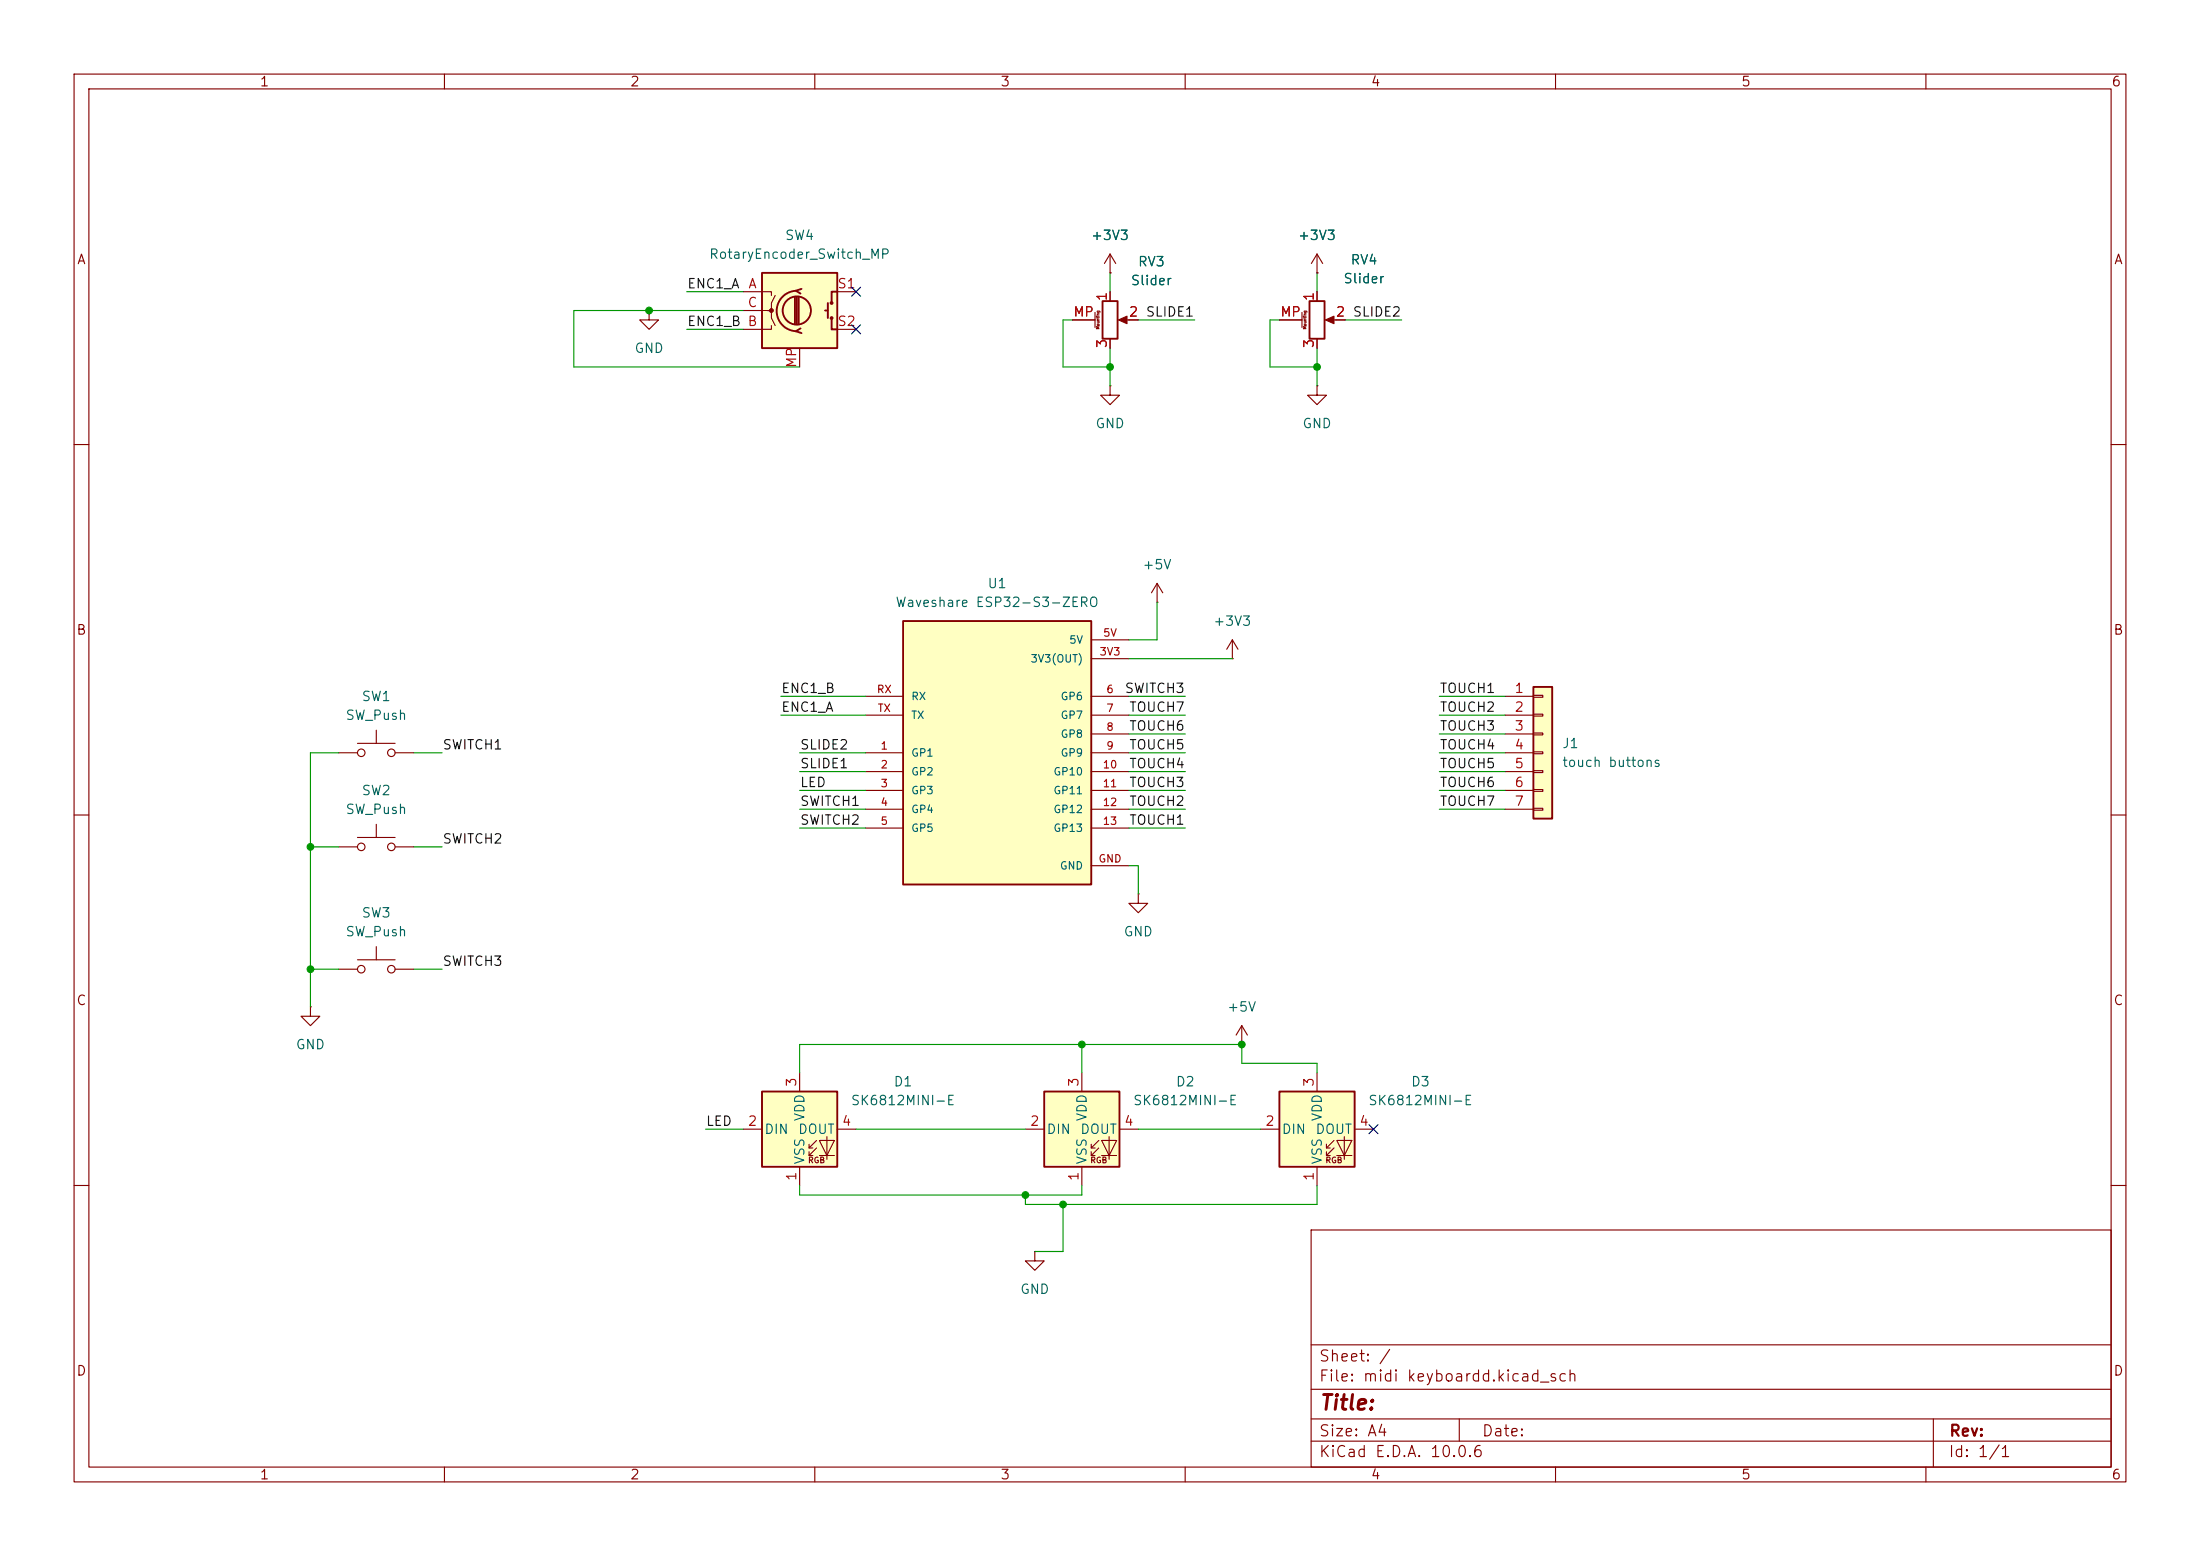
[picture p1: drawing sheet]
<svg xmlns="http://www.w3.org/2000/svg" width="297mm" height="210mm" viewBox="0 0 297 210" stroke-linecap="round" stroke-linejoin="round" font-family="sans-serif">
<g fill="none" stroke="#840000" stroke-width=".15">
<path d="M10 10h277v190h-277zM12 12h273v186h-273zM60 10v2M110 10v2M160 10v2M210 10v2M260 10v2M10 60h2M285 60h2M10 110h2M285 110h2M10 160h2"/>
<path d="M177 166h108v32h-108zM285 160h2M60 198v2M110 198v2M160 198v2M177 194.5h108M177 191.5h108M177 187.5h108M177 181.5h108M197 191.5v3M210 198v2M260 198v2"/>
<path d="M261 191.5v6.5"/>
</g>
<path d="M102.9 147.3h10.1v10.2h-10.1z" fill="#ffffc2"/>
<path d="M100.3 152.4h2.6M107.9 144.8v2.5M107.9 157.5v2.5M109.2 154.9h.5M109.2 156h.5M110.2 153.9l-1 1v-.5M110.2 154.9l-1 1.1v-.6M110.6 153.9h2l-1 2.1zM110.6 156h2M111.6 153.4v3.1M113 152.4h2.6" fill="none" stroke="#840000" stroke-width=".15"/>
<path d="M102.9 147.3h10.1v10.2h-10.1z" fill="none" stroke="#840000" stroke-width=".25"/>
<path d="M121.9 83.8h25.4v35.6h-25.4z" fill="#ffffc2"/>
<path d="M121.9 83.8h25.4v35.6h-25.4z" fill="none" stroke="#840000" stroke-width=".25"/>
<g fill="none" stroke="#840000" stroke-width=".15">
<path d="M149.9 36.8h.1M149.9 34.3l-.8 1.3M149.9 34.3l.7 1.3M149.9 34.3v2.5M149.9 52.1v1.2h1.2l-1.2 1.3-1.3-1.3h1.3M149.9 52.1h.1M177.8 52.1v1.2h1.3l-1.3 1.3-1.3-1.3h1.3M177.8 52.1h.1M116.8 94h5.1M116.8 96.5h5.1M147.3 88.9h5.1M147.3 86.4h5.1"/>
<path d="M147.3 94h5.1M147.3 96.5h5.1M147.3 99.1h5.1M116.8 101.6h5.1M116.8 104.1h5.1M116.8 106.7h5.1M116.8 109.2h5.1M116.8 111.8h5.1M147.3 101.6h5.1M147.3 104.1h5.1M147.3 106.7h5.1M147.3 109.2h5.1"/>
<path d="M147.3 111.8h5.1M147.3 116.8h5.1"/>
</g>
<path d="M141 147.3h10.1v10.2h-10.1z" fill="#ffffc2"/>
<g fill="none" stroke="#840000" stroke-width=".15">
<path d="M177.8 39.4v1.2M172.7 43.2h3.1M175.8 42.2v2M177.8 45.7v1.3M179.3 43.2h2.3M153.7 120.7v1.2h1.2l-1.2 1.3-1.3-1.3h1.3M153.7 120.7h.1M138.4 152.4h2.6M146 144.8v2.5M146 157.5v2.5M147.3 154.9h.5M147.3 156h.5"/>
<path d="M148.3 153.9l-1 1v-.5M148.3 154.9l-1 1.1v-.6M148.7 153.9h2l-1 2.1zM148.7 156h2M149.7 153.4v3.1M151.1 152.4h2.6"/>
</g>
<path d="M176.8 40.6h2v5.1h-2zM141 147.3h10.1v10.2h-10.1z" fill="none" stroke="#840000" stroke-width=".25"/>
<path d="M178.9 43.2l1.2-.5v1z" fill="#840000" stroke="#840000" stroke-width=".15"/>
<path d="M172.7 147.3h10.2v10.2h-10.2z" fill="#ffffc2"/>
<g fill="none" stroke="#840000" stroke-width=".15">
<path d="M149.9 39.4v1.2M177.8 36.8h.1M177.8 34.3v2.5M177.8 34.3l-.8 1.3M177.8 34.3l.8 1.3M144.8 43.2h3M147.8 42.2v2M149.9 45.7v1.3M151.4 43.2h2.3M167.6 138.4l-.7 1.3M167.6 138.4l.8 1.3M167.6 138.4v2.6"/>
<path d="M167.6 141h.1M170.2 152.4h2.5M177.8 144.8v2.5M177.8 157.5v2.5M179.1 154.9h.5M179.1 156h.5M180.1 153.9l-1 1v-.5M180.1 154.9l-1 1.1v-.6M180.5 153.9h2l-1 2.1zM180.5 156h2M181.5 153.4v3.1M182.9 152.4h2.5"/>
<path d="M139.7 168.9v1.3h1.3l-1.3 1.3-1.3-1.3h1.3M139.7 168.9h.1"/>
</g>
<path d="M148.8 40.6h2.1v5.1h-2.1zM172.7 147.3h10.2v10.2h-10.2z" fill="none" stroke="#840000" stroke-width=".25"/>
<path d="M151 43.2l1.1-.5v1z" fill="#840000" stroke="#840000" stroke-width=".15"/>
<path d="M102.9 36.8h10.1v10.2h-10.1z" fill="#ffffc2"/>
<g fill="none" stroke="#840000" stroke-width=".25">
<path d="M102.9 36.8h10.1v10.2h-10.1zM107.6 39.2a2.73 2.73 0 0 0-2.7 2.8 2.73 2.73 0 0 0 2.7 2.7M108.2 39l-.8 .2 .7 .4M113 39.4h-.7v1.5M107.3 40.1v3.6M107.6 40.1v3.6M107.8 40.1v3.6M108.1 44.3l-.7 .4 .8 .3M111.4 41.9h.4M111.8 40.9v2M112.3 42.9v1.6h.7"/>
<circle cx="107.6" cy="41.9" r="1.9"/>
<circle cx="112.3" cy="42.9" r=".13"/>
<circle cx="112.3" cy="40.9" r=".13"/>
</g>
<g fill="none" stroke="#840000" stroke-width=".15">
<path d="M100.3 39.4h3.8v.5M104.6 39.9l-.5 1v1h-.5M113 39.4h2.6M87.6 41.9v1.3h1.3l-1.3 1.3-1.2-1.3h1.2M87.6 41.9h.1M100.3 41.9h3.8v1l.5 1M104.1 43.9v.6h-3.8M107.9 47v2.5M113 44.5h2.6M45.7 114.3h2.6M48.3 113h5M50.8 111.3v1.7"/>
<path d="M53.3 114.3h2.6M41.9 135.9v1.3h1.3l-1.3 1.2-1.3-1.2h1.3M41.9 135.9h.1M45.7 130.8h2.6M48.3 129.5h5M50.8 127.8v1.7M53.3 130.8h2.6"/>
<circle cx="48.8" cy="114.3" r=".51"/>
<circle cx="52.8" cy="114.3" r=".51"/>
<circle cx="48.8" cy="130.8" r=".51"/>
<circle cx="52.8" cy="130.8" r=".51"/>
</g>
<circle cx="104.1" cy="41.9" r=".25" fill="#840000" stroke="#840000" stroke-width=".15"/>
<path d="M207 92.7h2.5v17.8h-2.5z" fill="#ffffc2"/>
<path d="M207 92.7h2.5v17.8h-2.5z" fill="none" stroke="#840000" stroke-width=".25"/>
<g fill="none" stroke="#840000" stroke-width=".15">
<path d="M149.9 36.8h.1M149.9 39.4v1.2M177.8 36.8h.1M177.8 39.4v1.2M144.8 43.2h3M149.9 45.7v1.3M152.4 43.2h1.3M172.7 43.2h3.1M177.8 45.7v1.3M180.3 43.2h1.3M156.2 78.7l-.8 1.3M156.2 78.7l.8 1.3"/>
<path d="M156.2 78.7v2.6M50.8 98.6v1.7M156.2 81.3h.1M166.4 88.9h.1M166.4 86.4l-.8 1.2M166.4 86.4l.7 1.2M166.4 86.4v2.5M203.2 94h3.8M203.2 96.5h3.8M203.2 99.1h3.8M207 93.9h1.3v.2h-1.3zM207 96.4h1.3v.2h-1.3z"/>
<path d="M207 98.9h1.3v.3h-1.3zM45.7 101.6h2.6M48.3 100.3h5M53.3 101.6h2.6M203.2 101.6h3.8M203.2 104.1h3.8M203.2 106.7h3.8M203.2 109.2h3.8M207 101.5h1.3v.2h-1.3zM207 104h1.3v.3h-1.3zM207 106.6h1.3v.2h-1.3zM207 109.1h1.3v.2h-1.3z"/>
<circle cx="48.8" cy="101.6" r=".51"/>
<circle cx="52.8" cy="101.6" r=".51"/>
</g>
<g fill="none" stroke="#009600" stroke-width=".15">
<path d="M92.7 39.4h7.6M149.9 36.8v2.6M177.8 36.8v2.6M92.7 44.5h7.6M100.3 41.9h-22.8v7.6h30.4M144.8 43.2h-1.3v6.3h6.4M149.9 47v5.1M153.7 43.2h7.6M172.7 43.2h-1.3v6.3h6.4M177.8 47v5.1M181.6 43.2h7.6M105.4 94h11.4"/>
<path d="M105.4 96.5h11.4M152.4 94h7.6M152.4 96.5h7.6M152.4 88.9h14M152.4 99.1h7.6M156.2 81.3v5.1h-3.8M194.3 94h8.9M194.3 96.5h8.9M194.3 99.1h8.9M41.9 114.3h3.8M45.7 101.6h-3.8v34.3M55.9 114.3h3.8"/>
<path d="M55.9 101.6h3.8M107.9 111.8h8.9M107.9 101.6h8.9M107.9 109.2h8.9M107.9 106.7h8.9M107.9 104.1h8.9M152.4 111.8h7.6M152.4 116.8h1.3v3.9M152.4 101.6h7.6M152.4 109.2h7.6M152.4 106.7h7.6M152.4 104.1h7.6"/>
<path d="M194.3 101.6h8.9M194.3 109.2h8.9M194.3 106.7h8.9M194.3 104.1h8.9M41.9 130.8h3.8M55.9 130.8h3.8M95.2 152.4h5.1M107.9 144.8v-3.8h59.7v2.5h10.2v1.3M115.6 152.4h22.8M146 141v3.8M153.7 152.4h16.5M107.9 160v1.3h38.1v-1.3"/>
<path d="M143.5 162.6v6.3h-3.8M177.8 160v2.6h-39.4v-1.3"/>
</g>
<path d="M115 38.8l1.2 1.2M116.2 38.8l-1.2 1.2M115 43.8l1.2 1.3M116.2 43.8l-1.2 1.3M184.8 151.8l1.2 1.2M186 151.8l-1.2 1.2" fill="none" stroke="#000084" stroke-width=".15"/>
<g fill="#009600" stroke="#009600" stroke-width=".14">
<circle cx="138.4" cy="161.3" r=".46"/>
<circle cx="146" cy="141" r=".46"/>
<circle cx="167.6" cy="141" r=".46"/>
<circle cx="143.5" cy="162.6" r=".46"/>
<circle cx="149.9" cy="49.5" r=".46"/>
<circle cx="177.8" cy="49.5" r=".46"/>
<circle cx="41.9" cy="130.8" r=".46"/>
<circle cx="87.6" cy="41.9" r=".46"/>
<circle cx="41.9" cy="114.3" r=".46"/>
</g>
<text font-size="2" fill="#840000" x="178" y="190.8">Title:</text>
<g font-size="1.5" fill="#840000">
<text x="178" y="184.1">Sheet: /</text>
<text x="178" y="186.8">File: midi keyboardd.kicad_sch</text>
<text x="178" y="197">KiCad E.D.A. 10.0.6</text>
<text x="178" y="194.2">Size: A4</text>
<text x="200" y="194.2">Date:</text>
<text x="263" y="197">Id: 1/1</text>
<text x="263" y="194.2">Rev:</text>
</g>
<g font-size="1.3" fill="#840000">
<text x="35" y="12">1</text>
<text x="85" y="12">2</text>
<text x="135" y="12">3</text>
<text x="185" y="12">4</text>
<text x="235" y="12">5</text>
<text x="285" y="12">6</text>
<text x="10.3" y="36">A</text>
<text x="285.3" y="36">A</text>
<text x="10.2" y="86">B</text>
<text x="285.2" y="86">B</text>
<text x="10.2" y="136">C</text>
<text x="285.2" y="136">C</text>
<text x="10.2" y="186">D</text>
<text x="285.2" y="186">D</text>
<text x="35" y="200">1</text>
<text x="85" y="200">2</text>
<text x="135" y="200">3</text>
<text x="185" y="200">4</text>
<text x="235" y="200">5</text>
<text x="285" y="200">6</text>
</g>
<g font-size="1.3" fill="#006464">
<text x="95.6" y="35.3">RotaryEncoder_Switch_MP</text>
<text x="105.9" y="32.7">SW4</text>
<text x="147.2" y="32.7">+3V3</text>
<text x="175.1" y="32.7">+3V3</text>
<text x="152.6" y="38.8">Slider</text>
<text x="153.5" y="36.3">RV3</text>
<text x="181.3" y="38.6">Slider</text>
<text x="182.2" y="36">RV4</text>
<text x="85.6" y="48">GND</text>
<text x="147.8" y="58.1">GND</text>
<text x="175.7" y="58.1">GND</text>
<text x="154.1" y="77.2">+5V</text>
<text x="120.8" y="82.2">Waveshare ESP32-S3-ZERO</text>
<text x="133.2" y="79.7">U1</text>
<text x="163.7" y="84.8">+3V3</text>
<text x="48.7" y="94.9">SW1</text>
<text x="46.6" y="97.5">SW_Push</text>
<text x="210.8" y="101.3">J1</text>
<text x="48.7" y="107.6">SW2</text>
<text x="210.8" y="103.8">touch buttons</text>
<text x="46.6" y="110.2">SW_Push</text>
<text x="48.7" y="124.2">SW3</text>
<text x="46.6" y="126.7">SW_Push</text>
<text x="151.6" y="126.7">GND</text>
<text x="165.6" y="136.9">+5V</text>
<text x="39.8" y="141.9">GND</text>
<text x="114.8" y="149.5">SK6812MINI-E</text>
<text x="120.6" y="146.9">D1</text>
<text x="152.9" y="149.5">SK6812MINI-E</text>
<text x="158.7" y="146.9">D2</text>
<text x="184.6" y="149.5">SK6812MINI-E</text>
<text x="190.4" y="146.9">D3</text>
<text x="103.1" y="153.4">DIN</text>
<text x="107.7" y="153.4">DOUT</text>
<text x="108.9" y="151.4" transform="rotate(-90 108.9 151.4)">VDD</text>
<text x="141.2" y="153.4">DIN</text>
<text x="145.8" y="153.4">DOUT</text>
<text x="147" y="151.4" transform="rotate(-90 147 151.4)">VDD</text>
<text x="172.9" y="153.4">DIN</text>
<text x="177.5" y="153.4">DOUT</text>
<text x="178.8" y="151.4" transform="rotate(-90 178.8 151.4)">VDD</text>
<text x="108.9" y="157.3" transform="rotate(-90 108.9 157.3)">VSS</text>
<text x="147" y="157.3" transform="rotate(-90 147 157.3)">VSS</text>
<text x="178.8" y="157.3" transform="rotate(-90 178.8 157.3)">VSS</text>
<text x="137.6" y="175">GND</text>
</g>
<g font-size="1.3" fill="#0f0f0f">
<text x="92.7" y="39.2">ENC1_A</text>
<text x="92.7" y="44.3">ENC1_B B</text>
<text x="105.4" y="93.9">ENC1_B</text>
<text x="151.7" y="93.9">SWITCH3</text>
<text x="194.3" y="93.9">TOUCH1</text>
<text x="59.7" y="101.5">SWITCH1</text>
<text x="105.4" y="96.4">ENC1_A</text>
<text x="107.9" y="101.5">SLIDE2</text>
<text x="152.4" y="98.9">TOUCH6</text>
<text x="152.4" y="96.4">TOUCH7</text>
<text x="152.4" y="101.5">TOUCH5</text>
<text x="194.3" y="101.5">TOUCH4</text>
<text x="194.3" y="96.4">TOUCH2</text>
<text x="194.3" y="98.9">TOUCH3</text>
<text x="107.9" y="106.6">LED</text>
<text x="107.9" y="104">SLIDE1</text>
<text x="152.4" y="106.6">TOUCH3</text>
<text x="152.4" y="104">TOUCH4</text>
<text x="194.3" y="106.6">TOUCH6</text>
<text x="194.3" y="104">TOUCH5</text>
<text x="107.9" y="111.6">SWITCH2</text>
<text x="107.9" y="109.1">SWITCH1</text>
<text x="152.4" y="111.6">TOUCH1</text>
<text x="152.4" y="109.1">TOUCH2</text>
<text x="194.3" y="109.1">TOUCH7</text>
<text x="59.7" y="114.2">SWITCH2</text>
<text x="59.7" y="130.7">SWITCH3</text>
<text x="95.2" y="152.3">LED</text>
</g>
<g font-size="1.3" fill="#a90000">
<text x="100.8" y="41.8">C</text>
<text x="100.9" y="39.2">A</text>
<text x="113" y="39.2">S1</text>
<text x="149.7" y="40.7" transform="rotate(-90 149.7 40.7)">1</text>
<text x="177.7" y="40.7" transform="rotate(-90 177.7 40.7)">1</text>
<text x="113" y="44.3">S2</text>
<text x="144.8" y="43">MP</text>
<text x="149.7" y="47.1" transform="rotate(-90 149.7 47.1)">3</text>
<text x="152.3" y="43">2 SLIDE1</text>
<text x="152.3" y="43">2</text>
<text x="172.8" y="43">MP</text>
<text x="177.7" y="47.1" transform="rotate(-90 177.7 47.1)">3</text>
<text x="180.2" y="43">2 SLIDE2</text>
<text x="180.2" y="43">2</text>
<text x="107.8" y="49.7" transform="rotate(-90 107.8 49.7)">MP</text>
<text x="204.4" y="93.8">1</text>
<text x="204.4" y="96.4">2</text>
<text x="204.4" y="98.9">3</text>
<text x="204.4" y="101.5">4</text>
<text x="204.4" y="104">5</text>
<text x="204.4" y="106.5">6</text>
<text x="204.4" y="109.1">7</text>
<text x="107.8" y="146.8" transform="rotate(-90 107.8 146.8)">3</text>
<text x="145.9" y="146.8" transform="rotate(-90 145.9 146.8)">3</text>
<text x="177.7" y="146.8" transform="rotate(-90 177.7 146.8)">3</text>
<text x="100.9" y="152.3">2</text>
<text x="113.6" y="152.3">4</text>
<text x="139" y="152.3">2</text>
<text x="151.7" y="152.3">4</text>
<text x="170.7" y="152.3">2</text>
<text x="183.4" y="152.3">4</text>
<text x="107.8" y="159.5" transform="rotate(-90 107.8 159.5)">1</text>
<text x="145.9" y="159.5" transform="rotate(-90 145.9 159.5)">1</text>
<text x="177.7" y="159.5" transform="rotate(-90 177.7 159.5)">1</text>
</g>
<g font-size="1" fill="#006464">
<text x="139" y="89.7">3V3(OUT)</text>
<text x="144.3" y="87.1">5V</text>
<text x="122.9" y="94.7">RX</text>
<text x="143.1" y="94.7">GP6</text>
<text x="122.9" y="97.3">TX</text>
<text x="143.1" y="97.3">GP7</text>
<text x="143.1" y="99.8">GP8</text>
<text x="122.9" y="102.4">GP1</text>
<text x="122.9" y="104.9">GP2</text>
<text x="122.9" y="107.4">GP3</text>
<text x="142.1" y="104.9">GP10</text>
<text x="142.1" y="107.4">GP11</text>
<text x="143.1" y="102.4">GP9</text>
<text x="122.9" y="110">GP4</text>
<text x="122.9" y="112.5">GP5</text>
<text x="142.1" y="110">GP12</text>
<text x="142.1" y="112.5">GP13</text>
<text x="143" y="117.6">GND</text>
</g>
<g font-size="1" fill="#a90000">
<text x="148.4" y="88.7">3V3</text>
<text x="148.8" y="86.2">5V</text>
<text x="118.3" y="93.8">RX</text>
<text x="149.3" y="93.8">6</text>
<text x="118.4" y="96.3">TX</text>
<text x="118.8" y="101.4">1</text>
<text x="149.3" y="96.3">7</text>
<text x="149.3" y="98.9">8</text>
<text x="149.3" y="101.4">9</text>
<text x="118.8" y="104">2</text>
<text x="118.8" y="106.5">3</text>
<text x="148.8" y="104">10</text>
<text x="148.8" y="106.5">11</text>
<text x="118.8" y="109">4</text>
<text x="118.8" y="111.6">5</text>
<text x="148.8" y="109">12</text>
<text x="148.8" y="111.6">13</text>
<text x="148.2" y="116.7">GND</text>
</g>
<g font-size=".8" fill="#840000">
<text x="109" y="157.2">RGB</text>
<text x="147.1" y="157.2">RGB</text>
<text x="178.9" y="157.2">RGB</text>
</g>
<g font-size=".4" fill="#840000">
<text x="148.5" y="44.5" transform="rotate(-90 148.5 44.5)">Mounting</text>
<text x="176.4" y="44.5" transform="rotate(-90 176.4 44.5)">Mounting</text>
</g>
</svg>
